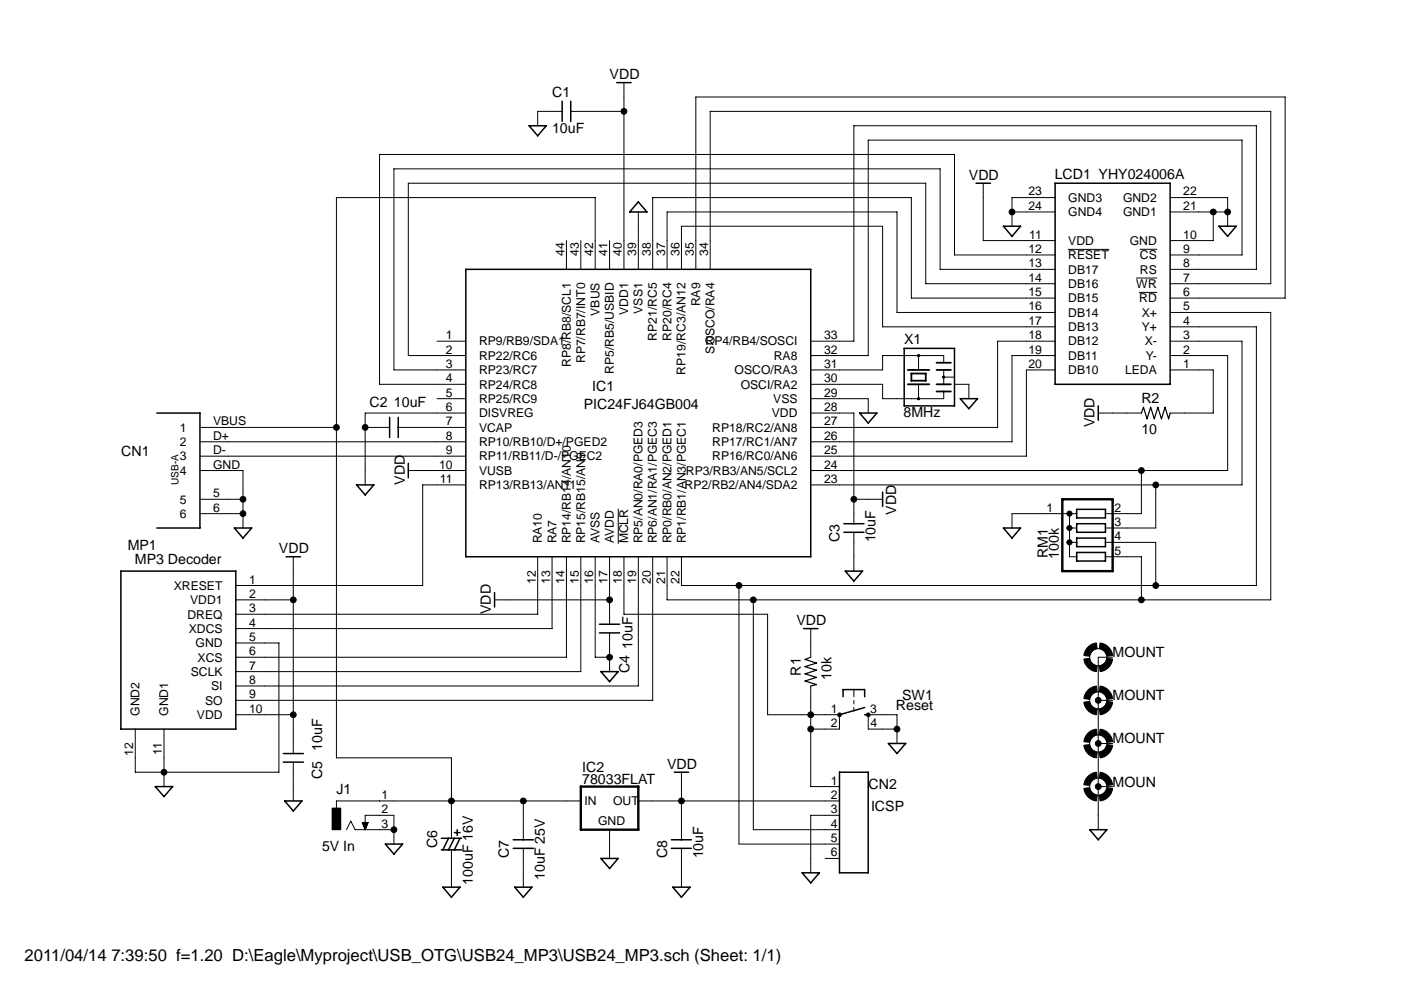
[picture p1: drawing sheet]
<svg xmlns="http://www.w3.org/2000/svg" width="297mm" height="210mm" viewBox="0 0 297 210" stroke-linecap="round" stroke-linejoin="round" font-family="sans-serif">
<g fill="none" stroke="#000" stroke-width=".21">
<path d="M132.3 17.5v39.6M119.2 23.6h-5.2v3.1M121 23.6h11.3M208.5 38.9v12.1h15.2M120.1 51v6.1M123.1 51v6.1M126.2 57.1v-15.2h-54.9v118.8h24.4v17.1M129.2 51v6.1M135.3 45v12.1M138.4 57.1v-15.2h54.8v21.3h30.5M141.4 57.1v-12.1h48.8v21.3h33.5M144.5 57.1v-9.1h42.6v21.3h36.6"/>
<path d="M147.5 57.1v-36.5h125v42.6h-24.4M150.6 57.1v-33.5h118.8v36.6h-21.3M214.6 45h9.1M223.7 57.1h-24.4v-21.3h-115.8v42.7h15.3M223.7 54.1h-21.3v-21.3h-121.9v48.7h18.3M223.7 41.9h-9.1v6.1M226.5 52.9h8.6M240.9 59h4.4M241.7 52.9h3.6M248.1 57.1h18.3v-30.4h-85.4v45.7h-9.1M248.1 54.1h15.2v-24.4h-79.2v45.7h-12.2M248.1 45h12.2"/>
<path d="M248.1 41.9h12.2v6.1M257.2 45v6h-9.1M92.7 72.4h6.1M194.6 75.3l.3-.1 .1 .3-.3 .2-.2-.3h.3h-.3zM194.8 75.4v3.1M199.9 79.8h.3l.1 .3-.4 .1v-.2h.2h-.2zM200.1 78.5v3M200.1 76.9v-1.5h-13v3.1h-15.2M200.1 80h2.3M223.7 72.4h-12.2v18.3h-39.6M223.7 60.2h-27.4v-21.3h-109.7v36.5h12.2M223.7 75.4h-9.1v18.3h-42.7"/>
<path d="M223.7 78.5h-6.1v18.3h-45.7M241.6 62h3.7M248.1 75.4h12.2v24.4h-88.4M248.1 72.4h15.2v30.4h-91.4M248.1 66.3h21.3v60.9h-128v-9.1M248.1 69.3h18.3v54.9h-121.9v-6.1M248.1 78.5h9.1v9.1h-9.1M42.4 99.8h9.1v9.1M42.4 90.7h28.9M42.4 93.7h56.4M42.4 96.8h56.4M77.4 90.7h5.2"/>
<path d="M84.4 90.7h14.4M86.6 99.8h12.2M92.7 84.6h6.1M98.8 87.6h-21.4v15.2M171.9 81.5h15.2v3.1h13v-1.6M171.9 84.6h12.2v3M171.9 87.6h9.1v23.5M194.6 84.4l.3-.1 .1 .3-.4 .1-.1-.1 .3-.1-.3 .1zM194.8 81.5v3.1M202.4 81.5h3v3.1M232.9 87.6h9.1M242 99.8v9.1h-7.6"/>
<path d="M42.4 108.9h9.1M42.4 105.9h9.1M51.5 108.9v3.1M62.2 118.1v41.7M98.8 102.8h-9.2v21.4h-39.6M114 118.1v12.2h-64M117 118.1v15.2h-67M120.1 118.1v21.3h-70.1M123.1 118.1v24.4h-73.1M126.2 118.1v21.3h3M129.2 118.1v14.3M131.1 107.9v7.4"/>
<path d="M132.3 118.1v12.2h30.4v21.3h15.3v3h-6.1M135.3 118.1v27.4h-85.3M138.4 118.1v30.4h-88.4M181 112.9v8.2M181 105.9h6.1M226.5 114.6a.55 .55 0 0 1 .8 .2 .55 .55 0 0 1-.4 .8 .55 .55 0 0 1-.7-.6h.6h-.6zM226.5 111.5a.55 .55 0 0 1 .8 .3 .55 .55 0 0 1-.4 .7 .55 .55 0 0 1-.7-.5h.6h-.6zM226.5 108.5a.55 .55 0 0 1 .8 .2 .55 .55 0 0 1-.4 .8 .55 .55 0 0 1-.7-.6h.6h-.6zM226.8 112h1.5M226.8 115h1.5M226.8 108.9v9.2h1.5M228.3 108.9h-13.7v3.1"/>
<path d="M234.4 115h10.6v9.2M234.4 118.1h7.6v9.1M245 102.8v9.2h-10.6M50 136.4h9.1v27.4h-30.4v-9.2M50 127.2h12.2M104.9 127.2h24.3M129.2 134.2v8.3M156.7 124.2v54.8h21.3M159.7 127.2v48.8h18.3M171.9 133.3v6.1M229.8 139.8l1.2-.2a1.87 1.87 0 0 0 1.6 1.6l-.1 1.3a3 3 0 0 1-2.7-2.7zM230.9 137l1-.5 .6-.1 .1 1.2a1.84 1.84 0 0 0-1.6 1.6l-1.2-.2a2.99 2.99 0 0 1 1.1-2z"/>
<path d="M233.2 136.4a3 3 0 0 1 2.7 2.6l-1.2 .2a1.88 1.88 0 0 0-1.6-1.6zM235.9 139.4h-3v36.6M34.8 154.6v12.2M50 151.6h12.2M171.9 145.5v21.3h6.1M181 146.3v1.5M181 148.5v.8M181 150.1v.7M190.2 154.6h-6.1v-3h6.1v6.1M229.8 148.9l1.2-.1a1.86 1.86 0 0 0 1.6 1.6l-.1 1.2a3 3 0 0 1-2.7-2.7zM229.8 158.1l1.2-.2a1.86 1.86 0 0 0 1.6 1.6l-.1 1.2a3 3 0 0 1-2.7-2.6zM230.5 146.6a2.92 2.92 0 0 1 2-1.1l.1 1.2a1.84 1.84 0 0 0-1.6 1.6l-1.2-.1 .1-.6z"/>
<path d="M230.9 155.3l1-.5 .6-.1 .1 1.2a1.85 1.85 0 0 0-1.6 1.6l-1.2-.2a3 3 0 0 1 1.1-2zM232.9 148.5h3M232.9 157.7h3M233.1 141.2a1.84 1.84 0 0 0 1.6-1.6l1.2 .2a3.1 3.1 0 0 1-2.7 2.7zM233.1 150.4a1.85 1.85 0 0 0 1.6-1.6l1.2 .1a3.1 3.1 0 0 1-2.7 2.7zM233.1 159.5a1.85 1.85 0 0 0 1.6-1.6l1.2 .2a3.1 3.1 0 0 1-2.7 2.6zM233.2 145.5a3 3 0 0 1 2.7 2.7l-1.2 .1a1.88 1.88 0 0 0-1.6-1.6zM233.2 154.7a3 3 0 0 1 2.7 2.6l-1.2 .2a1.89 1.89 0 0 0-1.6-1.6zM62.2 161.6v8.3M70.4 171.4h1.8v4.6h-1.8zM73.5 176l.9-1.8 .9 1.8h8.2M76.8 174.5h1.2l-.6 1.5z"/>
<path d="M76.9 174.5h1.1M76.9 174.7h1.1M77 174.8h.9M77 175h.8M77.1 175.2h.7M77.1 175.3h.6M77.2 175.5h.4M77.3 175.6h.3M77.3 175.7h.2M77.4 175.9h.1M77.4 176v-3.1h6.1v6.1M111 169.9v8.2"/>
<path d="M111 179.9v8.3M123.1 169.9h-51.8v1.5M129.2 176v6.1M135.3 169.9h42.7M144.5 163.8v14.3M144.5 179.9v8.3M178 172.9h-6.1v12.2M229.8 167.2l1.2-.1a1.88 1.88 0 0 0 1.6 1.6l-.1 1.2a3 3 0 0 1-2.7-2.7zM230.5 164.9a3.1 3.1 0 0 1 2-1.1l.1 1.2a1.85 1.85 0 0 0-1.6 1.6l-1.2-.1 .1-.6zM232.9 166.8h3M233.2 163.8a3 3 0 0 1 2.7 2.7l-1.2 .1a1.89 1.89 0 0 0-1.6-1.6zM234.7 167.1l1.2 .1a3 3 0 0 1-2.7 2.7l-.1-1.2a1.88 1.88 0 0 0 1.6-1.6z"/>
<path d="M95.7 180.3v7.9M174.9 182.1h3.1"/>
<circle cx="132.3" cy="23.6" r=".61"/>
<circle cx="214.6" cy="45" r=".61"/>
<circle cx="257.2" cy="45" r=".61"/>
<circle cx="260.3" cy="45" r=".61"/>
<circle cx="71.3" cy="90.7" r=".61"/>
<circle cx="77.4" cy="90.7" r=".61"/>
<circle cx="242" cy="99.8" r=".61"/>
<circle cx="51.5" cy="105.9" r=".61"/>
<circle cx="51.5" cy="108.9" r=".61"/>
<circle cx="181" cy="105.9" r=".61"/>
<circle cx="245" cy="102.8" r=".61"/>
<circle cx="62.2" cy="127.2" r=".61"/>
<circle cx="129.2" cy="139.4" r=".61"/>
<circle cx="129.2" cy="127.2" r=".61"/>
<circle cx="156.7" cy="124.2" r=".61"/>
<circle cx="159.7" cy="127.2" r=".61"/>
<circle cx="232.9" cy="139.4" r="1.82"/>
<circle cx="242" cy="127.2" r=".61"/>
<circle cx="245" cy="124.2" r=".61"/>
<circle cx="62.2" cy="151.6" r=".61"/>
<circle cx="171.9" cy="154.6" r=".61"/>
<circle cx="171.9" cy="151.6" r=".61"/>
<circle cx="178" cy="151.6" r=".4"/>
<circle cx="184.1" cy="151.6" r=".4"/>
<circle cx="190.2" cy="154.6" r=".61"/>
<circle cx="232.9" cy="148.5" r=".61"/>
<circle cx="232.9" cy="157.7" r=".61"/>
<circle cx="232.9" cy="157.7" r="1.82"/>
<circle cx="232.9" cy="148.5" r="1.82"/>
<circle cx="34.8" cy="163.8" r=".61"/>
<circle cx="83.5" cy="176" r=".61"/>
<circle cx="95.7" cy="169.9" r=".61"/>
<circle cx="111" cy="169.9" r=".61"/>
<circle cx="144.5" cy="169.9" r=".61"/>
<circle cx="232.9" cy="166.8" r=".61"/>
<circle cx="232.9" cy="166.8" r="1.82"/>
</g>
<g fill="none" stroke="#000" stroke-width=".32">
<path d="M130.8 17.5h3M112.2 26.7h3.6l-1.8 2.1zM119.2 21.5v4.3M121 21.5v4.3M206.9 38.9h3.1M223.7 38.9h24.4v42.6h-24.4zM98.8 57.1h73.1v61h-73.1zM135.3 42.8l1.9 2.2h-3.7zM212.7 48h3.7l-1.8 2.1zM258.4 48h3.7l-1.8 2.1zM191.7 73.9h10.7v12.2h-10.7zM33.2 87.6h9.2v24.4h-9.2"/>
<path d="M82.6 88.5v4.3M84.4 88.5v4.3M86.6 98.3v3M182.3 87.6h3.6l-1.8 2.1zM203.6 84.6h3.7l-1.9 2.1zM232.9 86.1v3M49.7 112h3.7l-1.9 2.1zM60.7 118.1h3M75.6 102.8h3.7l-1.9 2.2zM178.9 112.9h4.3M178.9 111.1h4.3M187.1 104.4v3"/>
<path d="M212.7 112h3.7l-1.8 2.1zM228.3 111.1h6.1v1.8h-6.1zM228.3 108h6.1v1.9h-6.1zM228.3 114.1h6.1v1.9h-6.1zM228.3 117.2h6.1v1.8h-6.1zM25.6 121.1h24.4v33.5h-24.4zM104.9 125.7v3.1M127.1 134.2h4.3M127.1 132.4h4.3M170.4 133.3h3M179.2 121.1h3.7l-1.9 2.2zM60.1 159.8h4.2"/>
<path d="M127.4 142.5h3.7l-1.9 2.1zM178.7 147.8v-1.5h4.6v1.5M183.3 151.6h.8M183.3 150.1l-5.3 1.5M188.4 157.7h3.6l-1.8 2.1zM32.9 166.8h3.7l-1.8 2.2zM60.1 161.6h4.2M60.4 169.9h3.6l-1.8 2.1zM81.7 179h3.7l-1.9 2.2zM93.6 177.8h4.3M95.1 177.8l-1.2 2.5M96.3 176.6h1.2"/>
<path d="M96.3 177.8l-1.2 2.5M96.9 176v1.2M97.5 177.8l-1.2 2.5M108.8 179.9h4.3M108.8 178.1h4.3M142.3 179.9h4.3M142.3 178.1h4.3M143 163.8h3M178 163.8h6.1v21.3h-6.1zM231 176h3.7l-1.8 2.1zM93.6 180.3h4.3M93.9 188.2h3.6l-1.8 2.1z"/>
<path d="M109.1 188.2h3.7l-1.8 2.1zM127.4 182.1h3.7l-1.9 2.1zM142.6 188.2h3.7l-1.8 2.1zM170.1 185.1h3.6l-1.8 2.2z"/>
</g>
<g fill="#000">
<path d="M194.6 75.3l.3-.1 .1 .3-.3 .2-.2-.3h.3h-.3z" fill-rule="evenodd"/>
<path d="M199.9 79.8h.3l.1 .3-.4 .1v-.2h.2h-.2z" fill-rule="evenodd"/>
<path d="M194.6 84.4l.3-.1 .1 .3-.4 .1-.1-.1 .3-.1-.3 .1z" fill-rule="evenodd"/>
<path d="M226.5 114.6a.55 .55 0 0 1 .8 .2 .55 .55 0 0 1-.4 .8 .55 .55 0 0 1-.7-.6h.6h-.6z" fill-rule="evenodd"/>
<path d="M226.5 111.5a.55 .55 0 0 1 .8 .3 .55 .55 0 0 1-.4 .7 .55 .55 0 0 1-.7-.5h.6h-.6z" fill-rule="evenodd"/>
<path d="M226.5 108.5a.55 .55 0 0 1 .8 .2 .55 .55 0 0 1-.4 .8 .55 .55 0 0 1-.7-.6h.6h-.6z" fill-rule="evenodd"/>
<path d="M229.8 139.8l1.2-.2a1.87 1.87 0 0 0 1.6 1.6l-.1 1.3a3 3 0 0 1-2.7-2.7z" fill-rule="evenodd"/>
<path d="M230.9 137l1-.5 .6-.1 .1 1.2a1.84 1.84 0 0 0-1.6 1.6l-1.2-.2a2.99 2.99 0 0 1 1.1-2z" fill-rule="evenodd"/>
<path d="M233.2 136.4a3 3 0 0 1 2.7 2.6l-1.2 .2a1.88 1.88 0 0 0-1.6-1.6z" fill-rule="evenodd"/>
<path d="M229.8 148.9l1.2-.1a1.86 1.86 0 0 0 1.6 1.6l-.1 1.2a3 3 0 0 1-2.7-2.7z" fill-rule="evenodd"/>
<path d="M229.8 158.1l1.2-.2a1.86 1.86 0 0 0 1.6 1.6l-.1 1.2a3 3 0 0 1-2.7-2.6z" fill-rule="evenodd"/>
<path d="M230.5 146.6a2.92 2.92 0 0 1 2-1.1l.1 1.2a1.84 1.84 0 0 0-1.6 1.6l-1.2-.1 .1-.6z" fill-rule="evenodd"/>
<path d="M230.9 155.3l1-.5 .6-.1 .1 1.2a1.85 1.85 0 0 0-1.6 1.6l-1.2-.2a3 3 0 0 1 1.1-2z" fill-rule="evenodd"/>
<path d="M233.1 141.2a1.84 1.84 0 0 0 1.6-1.6l1.2 .2a3.1 3.1 0 0 1-2.7 2.7z" fill-rule="evenodd"/>
<path d="M233.1 150.4a1.85 1.85 0 0 0 1.6-1.6l1.2 .1a3.1 3.1 0 0 1-2.7 2.7z" fill-rule="evenodd"/>
<path d="M233.1 159.5a1.85 1.85 0 0 0 1.6-1.6l1.2 .2a3.1 3.1 0 0 1-2.7 2.6z" fill-rule="evenodd"/>
<path d="M233.2 145.5a3 3 0 0 1 2.7 2.7l-1.2 .1a1.88 1.88 0 0 0-1.6-1.6z" fill-rule="evenodd"/>
<path d="M233.2 154.7a3 3 0 0 1 2.7 2.6l-1.2 .2a1.89 1.89 0 0 0-1.6-1.6z" fill-rule="evenodd"/>
<path d="M229.8 167.2l1.2-.1a1.88 1.88 0 0 0 1.6 1.6l-.1 1.2a3 3 0 0 1-2.7-2.7z" fill-rule="evenodd"/>
<path d="M230.5 164.9a3.1 3.1 0 0 1 2-1.1l.1 1.2a1.85 1.85 0 0 0-1.6 1.6l-1.2-.1 .1-.6z" fill-rule="evenodd"/>
<path d="M234.7 167.1l1.2 .1a3 3 0 0 1-2.7 2.7l-.1-1.2a1.88 1.88 0 0 0 1.6-1.6z" fill-rule="evenodd"/>
<path d="M233.2 163.8a3 3 0 0 1 2.7 2.7l-1.2 .1a1.89 1.89 0 0 0-1.6-1.6z" fill-rule="evenodd"/>
<circle cx="132.3" cy="23.6" r=".61"/>
<circle cx="214.6" cy="45" r=".61"/>
<circle cx="257.2" cy="45" r=".61"/>
<circle cx="260.3" cy="45" r=".61"/>
<circle cx="71.3" cy="90.7" r=".61"/>
<circle cx="77.4" cy="90.7" r=".61"/>
<circle cx="242" cy="99.8" r=".61"/>
<circle cx="51.5" cy="105.9" r=".61"/>
<circle cx="51.5" cy="108.9" r=".61"/>
<circle cx="181" cy="105.9" r=".61"/>
<circle cx="245" cy="102.8" r=".61"/>
<circle cx="62.2" cy="127.2" r=".61"/>
<circle cx="129.2" cy="139.4" r=".61"/>
<circle cx="129.2" cy="127.2" r=".61"/>
<circle cx="156.7" cy="124.2" r=".61"/>
<circle cx="159.7" cy="127.2" r=".61"/>
<circle cx="242" cy="127.2" r=".61"/>
<circle cx="245" cy="124.2" r=".61"/>
<circle cx="62.2" cy="151.6" r=".61"/>
<circle cx="171.9" cy="154.6" r=".61"/>
<circle cx="171.9" cy="151.6" r=".61"/>
<circle cx="178" cy="151.6" r=".4"/>
<circle cx="184.1" cy="151.6" r=".4"/>
<circle cx="190.2" cy="154.6" r=".61"/>
<circle cx="232.9" cy="148.5" r=".61"/>
<circle cx="232.9" cy="157.7" r=".61"/>
<circle cx="34.8" cy="163.8" r=".61"/>
<circle cx="83.5" cy="176" r=".61"/>
<circle cx="95.7" cy="169.9" r=".61"/>
<circle cx="111" cy="169.9" r=".61"/>
<circle cx="144.5" cy="169.9" r=".61"/>
<circle cx="232.9" cy="166.8" r=".61"/>
</g>
<path d="M242 87.6l.4-1.2 .8 2.4 .8-2.4 .7 2.4 .8-2.4 .7 2.4 .8-2.4 .8 2.4 .3-1.2M171.9 139.4l-1.2 .5 2.4 .7-2.4 .8 2.4 .8-2.4 .7 2.4 .8-2.4 .7 2.4 .8-1.2 .3" fill="none" stroke="#000" stroke-width=".25"/>
<path d="M70.4 171.4h1.8v4.6h-1.8z" fill="#000"/>
<path d="M225.2 105.9h10.7v15.2h-10.7zM123.1 166.8h12.2v9.2h-12.2z" fill="none" stroke="#000" stroke-width=".51"/>
<path d="M192.5 78.5h4.5M193.2 79.2h3.1v1.6h-3.1zM198.6 76.9h3M198.6 78.5h3M192.5 81.5h4.5M198.6 81.5h3M198.6 83h3" fill="none" stroke="#000" stroke-width=".38"/>
<text font-size="3.5" x="5.2" y="203.8">2011/04/14 7:39:50 f=1.20 D:\Eagle\Myproject\USB_OTG\USB24_MP3\USB24_MP3.sch (Sheet: 1/1)</text>
<g font-size="3">
<text x="129.2" y="16.8">VDD</text>
<text x="117" y="20.6">C1</text>
<text x="117" y="28.2">10uF</text>
<text x="205.4" y="38.1">VDD</text>
<text x="223.6" y="38">LCD1 YHY024006A</text>
<text x="191.7" y="73">X1</text>
<text x="125.6" y="83">IC1</text>
<text x="78.3" y="86.4">C2 10uF</text>
<text x="123.8" y="86.7">PIC24FJ64GB004</text>
<text x="191.6" y="88.5">8MHz</text>
<text x="242" y="85.5">R2</text>
<text x="232.1" y="90.7" transform="rotate(-90 232.1 90.7)">VDD</text>
<text x="242" y="92">10</text>
<text x="25.7" y="96.8">CN1</text>
<text x="85.8" y="102.8" transform="rotate(-90 85.8 102.8)">VDD</text>
<text x="190" y="109.2" transform="rotate(-90 190 109.2)">VDD</text>
<text x="27.1" y="116.6">MP1</text>
<text x="28.6" y="119.6">MP3 Decoder</text>
<text x="59.1" y="117.3">VDD</text>
<text x="178" y="115" transform="rotate(-90 178 115)">C3</text>
<text x="185.6" y="115" transform="rotate(-90 185.6 115)">10uF</text>
<text x="222.2" y="118.3" transform="rotate(-90 222.2 118.3)">RM1</text>
<text x="224.5" y="118.5" transform="rotate(-90 224.5 118.5)">100k</text>
<text x="104.1" y="130.3" transform="rotate(-90 104.1 130.3)">VDD</text>
<text x="134.1" y="137.6" transform="rotate(-90 134.1 137.6)">10uF</text>
<text x="168.8" y="132.6">VDD</text>
<text x="133.5" y="142.8" transform="rotate(-90 133.5 142.8)">C4</text>
<text x="169.8" y="143.3" transform="rotate(-90 169.8 143.3)">R1</text>
<text x="235.9" y="139.4">MOUNT</text>
<text x="176.3" y="144.3" transform="rotate(-90 176.3 144.3)">10k</text>
<text x="191.3" y="148.4">SW1</text>
<text x="235.9" y="148.5">MOUNT</text>
<text x="189.9" y="150.7">Reset</text>
<text x="68.3" y="159.2" transform="rotate(-90 68.3 159.2)">10uF</text>
<text x="235.9" y="157.7">MOUNT</text>
<text x="68.3" y="165.3" transform="rotate(-90 68.3 165.3)">C5</text>
<text x="123.4" y="163.8">IC2</text>
<text x="123.4" y="166.2">78033FLAT</text>
<text x="141.4" y="163">VDD</text>
<text x="184.1" y="167.4">CN2</text>
<text x="235.9" y="166.8">MOUN</text>
<text x="71.3" y="168.4">J1</text>
<text x="184.7" y="172">ICSP</text>
<text x="92.7" y="179.8" transform="rotate(-90 92.7 179.8)">C6</text>
<text x="68.3" y="180.6">5V In</text>
<text x="107.9" y="182.1" transform="rotate(-90 107.9 182.1)">C7</text>
<text x="141.4" y="182.1" transform="rotate(-90 141.4 182.1)">C8</text>
<text x="149.1" y="182.1" transform="rotate(-90 149.1 182.1)">10uF</text>
<text x="100.3" y="187.6" transform="rotate(-90 100.3 187.6)">100uF 16V</text>
<text x="115.5" y="186.6" transform="rotate(-90 115.5 186.6)">10uF 25V</text>
</g>
<g font-size="2.6">
<text x="218" y="41.5">23</text>
<text x="250.9" y="41.5">22</text>
<text x="218" y="44.5">24</text>
<text x="226.5" y="42.8">GND3</text>
<text x="226.5" y="45.9">GND4</text>
<text x="238.1" y="45.8">GND1</text>
<text x="238.1" y="42.8">GND2</text>
<text x="250.9" y="44.5">21</text>
<text x="218" y="53.7">12</text>
<text x="218.2" y="50.6">11</text>
<text x="226.5" y="52">VDD</text>
<text x="239.5" y="51.9">GND</text>
<text x="250.9" y="53.7">9</text>
<text x="250.9" y="50.6">10</text>
<text x="119.7" y="54.3" transform="rotate(-90 119.7 54.3)">44</text>
<text x="122.7" y="54.3" transform="rotate(-90 122.7 54.3)">43</text>
<text x="125.8" y="54.3" transform="rotate(-90 125.8 54.3)">42</text>
<text x="128.8" y="54.3" transform="rotate(-90 128.8 54.3)">41</text>
<text x="131.9" y="54.3" transform="rotate(-90 131.9 54.3)">40</text>
<text x="134.9" y="54.3" transform="rotate(-90 134.9 54.3)">39</text>
<text x="138" y="54.3" transform="rotate(-90 138 54.3)">38</text>
<text x="141" y="54.3" transform="rotate(-90 141 54.3)">37</text>
<text x="144.1" y="54.3" transform="rotate(-90 144.1 54.3)">36</text>
<text x="147.1" y="54.3" transform="rotate(-90 147.1 54.3)">35</text>
<text x="150.1" y="54.3" transform="rotate(-90 150.1 54.3)">34</text>
<text x="218" y="56.7">13</text>
<text x="218" y="59.8">14</text>
<text x="226.5" y="58.1">DB17</text>
<text x="226.5" y="55">RESET</text>
<text x="241.7" y="58">RS</text>
<text x="241.7" y="55">CS</text>
<text x="250.9" y="59.8">7</text>
<text x="250.9" y="56.7">8</text>
<text x="148.4" y="65" transform="rotate(-90 148.4 65)">RA9</text>
<text x="218" y="62.8">15</text>
<text x="218" y="65.8">16</text>
<text x="226.5" y="61.1">DB16</text>
<text x="226.5" y="64.2">DB15</text>
<text x="240.9" y="61.1">WR</text>
<text x="241.6" y="64.1">RD</text>
<text x="250.9" y="62.8">6</text>
<text x="250.9" y="65.8">5</text>
<text x="94.5" y="71.9">1</text>
<text x="127.1" y="67" transform="rotate(-90 127.1 67)">VBUS</text>
<text x="133.2" y="66.8" transform="rotate(-90 133.2 66.8)">VDD1</text>
<text x="136.2" y="66.5" transform="rotate(-90 136.2 66.5)">VSS1</text>
<text x="174.7" y="71.9">33</text>
<text x="218" y="68.9">17</text>
<text x="218" y="71.9">18</text>
<text x="226.5" y="67.2">DB14</text>
<text x="226.5" y="70.2">DB13</text>
<text x="242.1" y="67.2">X+</text>
<text x="242.1" y="70.2">Y+</text>
<text x="250.9" y="71.9">3</text>
<text x="250.9" y="68.9">4</text>
<text x="94.5" y="75">2</text>
<text x="101.6" y="73.3">RP9/RB9/SDA1</text>
<text x="101.6" y="76.3">RP22/RC6</text>
<text x="121" y="77.9" transform="rotate(-90 121 77.9)">RP8/RB8/SCL1</text>
<text x="124.1" y="77" transform="rotate(-90 124.1 77)">RP7/RB7/INT0</text>
<text x="139.3" y="72.3" transform="rotate(-90 139.3 72.3)">RP21/RC5</text>
<text x="142.3" y="72.3" transform="rotate(-90 142.3 72.3)">RP20/RC4</text>
<text x="149.6" y="73.3">RP4/RB4/SOSCI</text>
<text x="151.5" y="75" transform="rotate(-90 151.5 75)">SOSCO/RA4</text>
<text x="164.1" y="76.3">RA8</text>
<text x="174.7" y="75">32</text>
<text x="218" y="75">19</text>
<text x="226.5" y="73.3">DB12</text>
<text x="226.5" y="76.3">DB11</text>
<text x="242.7" y="73.3">X-</text>
<text x="242.9" y="76.3">Y-</text>
<text x="250.9" y="75">2</text>
<text x="94.5" y="78">3</text>
<text x="94.5" y="81.1">4</text>
<text x="101.6" y="79.4">RP23/RC7</text>
<text x="101.6" y="82.4">RP24/RC8</text>
<text x="130.2" y="79.3" transform="rotate(-90 130.2 79.3)">RP5/RB5/USBID</text>
<text x="145.4" y="79.5" transform="rotate(-90 145.4 79.5)">RP19/RC3/AN12</text>
<text x="155.8" y="79.4">OSCO/RA3</text>
<text x="157.1" y="82.4">OSCI/RA2</text>
<text x="174.7" y="81.1">30</text>
<text x="174.7" y="78">31</text>
<text x="218" y="78">20</text>
<text x="226.5" y="79.4">DB10</text>
<text x="238.5" y="79.4">LEDA</text>
<text x="250.9" y="78">1</text>
<text x="94.5" y="84.1">5</text>
<text x="94.5" y="87.2">6</text>
<text x="101.6" y="85.5">RP25/RC9</text>
<text x="101.6" y="88.5">DISVREG</text>
<text x="163.7" y="88.5">VDD</text>
<text x="164" y="85.5">VSS</text>
<text x="174.7" y="87.2">28</text>
<text x="174.7" y="84.1">29</text>
<text x="38.1" y="91.6">1</text>
<text x="38.1" y="94.6">2</text>
<text x="45.2" y="90.2">VBUS</text>
<text x="45.2" y="93.3">D+</text>
<text x="94.5" y="90.2">7</text>
<text x="94.5" y="93.3">8</text>
<text x="101.6" y="91.6">VCAP</text>
<text x="101.6" y="94.6">RP10/RB10/D+/PGED2</text>
<text x="151" y="94.6">RP17/RC1/AN7</text>
<text x="151" y="91.6">RP18/RC2/AN8</text>
<text x="174.7" y="93.3">26</text>
<text x="174.7" y="90.2">27</text>
<text x="38.1" y="97.7">3</text>
<text x="38.1" y="100.7">4</text>
<text x="45.2" y="96.3">D-</text>
<text x="45.2" y="99.4">GND</text>
<text x="93.1" y="99.4">10</text>
<text x="94.5" y="96.3">9</text>
<text x="101.6" y="97.7">RP11/RB11/D-/PGEC2</text>
<text x="101.6" y="100.7">VUSB</text>
<text x="145.4" y="100.7">RP3/RB3/AN5/SCL2</text>
<text x="151" y="97.7">RP16/RC0/AN6</text>
<text x="174.7" y="99.4">24</text>
<text x="174.7" y="96.3">25</text>
<text x="38.1" y="106.8">5</text>
<text x="45.2" y="105.5">5</text>
<text x="93.3" y="102.4">11</text>
<text x="101.6" y="103.8">RP13/RB13/AN11</text>
<text x="145.2" y="103.8">RP2/RB2/AN4/SDA2</text>
<text x="174.7" y="102.4">23</text>
<text x="38.1" y="109.9">6</text>
<text x="45.2" y="108.5">6</text>
<text x="221.8" y="108.5">1</text>
<text x="236.3" y="108.5">2</text>
<text x="236.3" y="111.6">3</text>
<text x="114.9" y="115.3" transform="rotate(-90 114.9 115.3)">RA10</text>
<text x="118" y="115.3" transform="rotate(-90 118 115.3)">RA7</text>
<text x="121" y="115.3" transform="rotate(-90 121 115.3)">RP14/RB14/AN10</text>
<text x="124.1" y="115.3" transform="rotate(-90 124.1 115.3)">RP15/RB15/AN9</text>
<text x="127.1" y="115.3" transform="rotate(-90 127.1 115.3)">AVSS</text>
<text x="130.2" y="115.3" transform="rotate(-90 130.2 115.3)">AVDD</text>
<text x="133.2" y="115.3" transform="rotate(-90 133.2 115.3)">MCLR</text>
<text x="136.2" y="115.3" transform="rotate(-90 136.2 115.3)">RP5/AN0/RA0/PGED3</text>
<text x="139.3" y="115.3" transform="rotate(-90 139.3 115.3)">RP6/AN1/RA1/PGEC3</text>
<text x="142.3" y="115.3" transform="rotate(-90 142.3 115.3)">RP0/RB0/AN2/PGED1</text>
<text x="145.4" y="115.3" transform="rotate(-90 145.4 115.3)">RP1/RB1/AN3/PGEC1</text>
<text x="236.3" y="114.6">4</text>
<text x="236.3" y="117.7">5</text>
<text x="36.9" y="125.1">XRESET</text>
<text x="52.8" y="123.8">1</text>
<text x="113.6" y="123.8" transform="rotate(-90 113.6 123.8)">12</text>
<text x="116.6" y="123.8" transform="rotate(-90 116.6 123.8)">13</text>
<text x="119.7" y="123.8" transform="rotate(-90 119.7 123.8)">14</text>
<text x="122.7" y="123.8" transform="rotate(-90 122.7 123.8)">15</text>
<text x="125.8" y="123.8" transform="rotate(-90 125.8 123.8)">16</text>
<text x="128.8" y="123.8" transform="rotate(-90 128.8 123.8)">17</text>
<text x="131.9" y="123.8" transform="rotate(-90 131.9 123.8)">18</text>
<text x="134.9" y="123.8" transform="rotate(-90 134.9 123.8)">19</text>
<text x="138" y="123.8" transform="rotate(-90 138 123.8)">20</text>
<text x="141" y="123.8" transform="rotate(-90 141 123.8)">21</text>
<text x="144.1" y="123.8" transform="rotate(-90 144.1 123.8)">22</text>
<text x="39.7" y="131.2">DREQ</text>
<text x="40.3" y="128.1">VDD1</text>
<text x="52.8" y="126.8">2</text>
<text x="52.8" y="129.8">3</text>
<text x="40" y="134.2">XDCS</text>
<text x="41.5" y="137.3">GND</text>
<text x="52.8" y="135.9">5</text>
<text x="52.8" y="132.9">4</text>
<text x="40.5" y="143.4">SCLK</text>
<text x="41.9" y="140.3">XCS</text>
<text x="52.8" y="139">6</text>
<text x="52.8" y="142">7</text>
<text x="43.5" y="149.5">SO</text>
<text x="44.8" y="146.4">SI</text>
<text x="52.8" y="145.1">8</text>
<text x="52.8" y="148.1">9</text>
<text x="29.6" y="151.8" transform="rotate(-90 29.6 151.8)">GND2</text>
<text x="35.7" y="151.8" transform="rotate(-90 35.7 151.8)">GND1</text>
<text x="41.8" y="152.5">VDD</text>
<text x="52.8" y="151.2">10</text>
<text x="176.1" y="151.2">1</text>
<text x="176.1" y="154.2">2</text>
<text x="184.5" y="151.2">3</text>
<text x="184.5" y="154.2">4</text>
<text x="28.3" y="160.3" transform="rotate(-90 28.3 160.3)">12</text>
<text x="34.3" y="160.1" transform="rotate(-90 34.3 160.1)">11</text>
<text x="176.1" y="166.4">1</text>
<text x="80.9" y="169.5">1</text>
<text x="80.9" y="172.5">2</text>
<text x="123.9" y="170.6">IN</text>
<text x="130" y="170.6">OUT</text>
<text x="176.1" y="169.5">2</text>
<text x="176.1" y="172.5">3</text>
<text x="80.9" y="175.6">3</text>
<text x="126.8" y="175.1">GND</text>
<text x="176.1" y="175.6">4</text>
<text x="176.1" y="178.6">5</text>
<text x="176.1" y="181.7">6</text>
</g>
<text font-size="2.1" x="37.8" y="102.8" transform="rotate(-90 37.8 102.8)">USB-A</text>
</svg>
